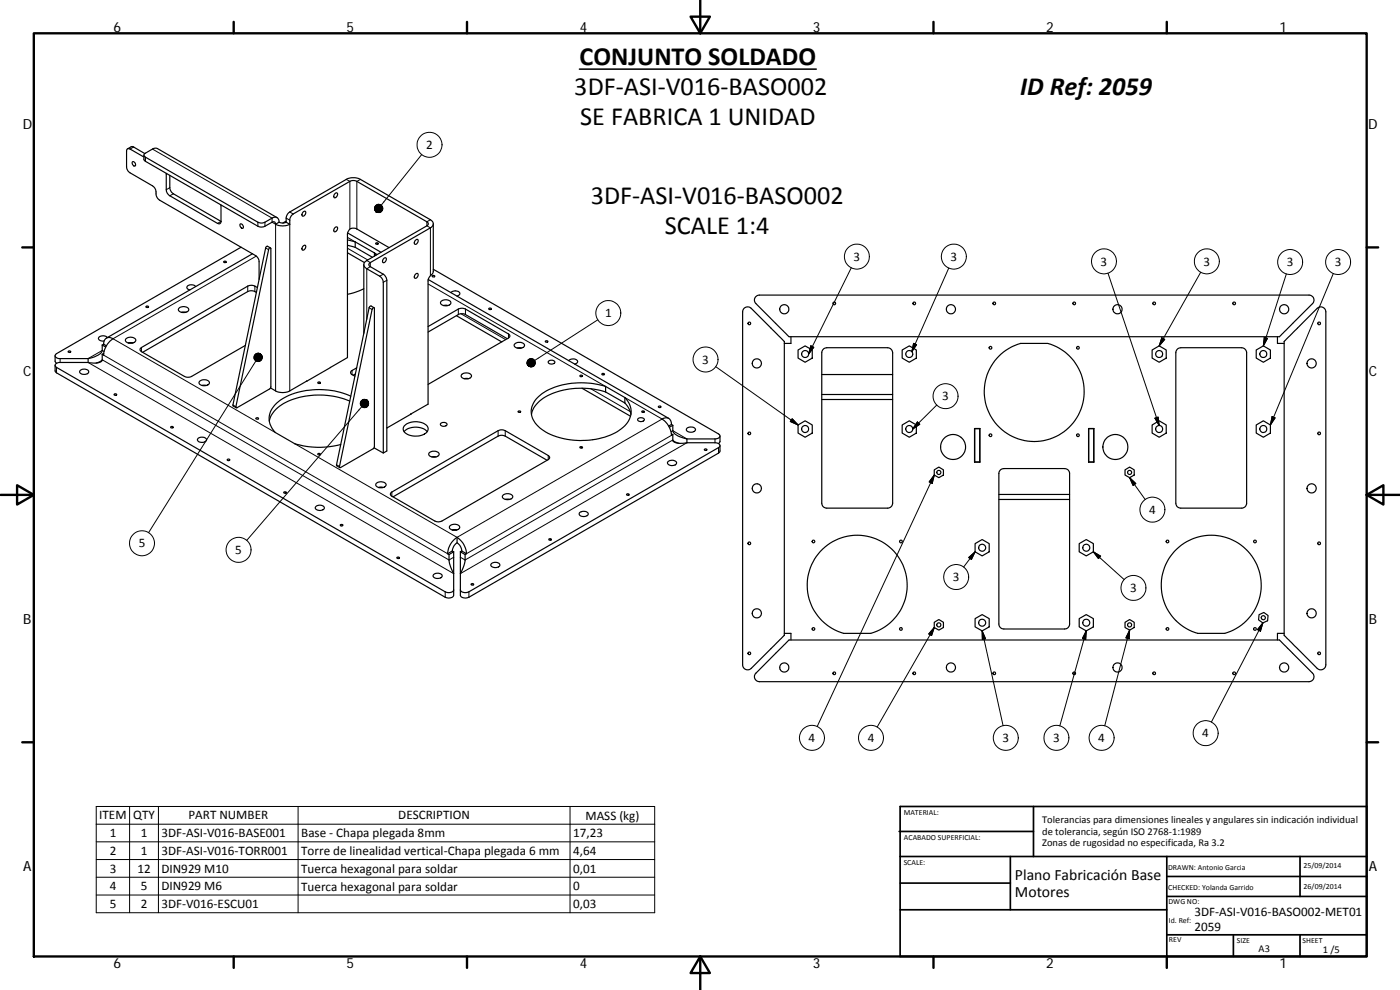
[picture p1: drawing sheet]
<svg xmlns="http://www.w3.org/2000/svg" width="420mm" height="297mm" viewBox="0 0 420 297" stroke-linecap="round" stroke-linejoin="round" font-family="sans-serif">
<g fill="none" stroke="#000" stroke-width=".36">
<path d="M38.3 44.7l1.4-.7 3.8 2.1M39.7 48.6a.76 .76 0 0 1 .9 .3 .76 .76 0 0 1-.2 .9 .92 .92 0 0 1-.7-1.2zM43.2 46.6v1.4l.5 .4 33.7 19.5a2.33 2.33 0 0 0 2.1 0l2.1-1.2a.64 .64 0 0 1 .8-.1 .64 .64 0 0 1 .3 .7M43.2 47.1l-4.2-2.4a.65 .65 0 0 0-.7 0 .65 .65 0 0 0-.3 .6v4.7a2.22 2.22 0 0 0 1 1.9l6.8 3.9a2.91 2.91 0 0 1 1.1 2.9l.4 .8 .6 .5 28.8 16.7a2.22 2.22 0 0 1 1.1 1.8v5.3M49.9 52v4.9a2.22 2.22 0 0 0 1.1 1.8l14.3 8.3a.64 .64 0 0 0 .7 .1 .64 .64 0 0 0 .3-.7M51 52.6v3.7a2.4 2.4 0 0 0 1 1.8l14.3 8.3M100.4 58.2a.52 .52 0 0 1 .9-.2 .52 .52 0 0 1-.2 .8 .56 .56 0 0 1-.8 .5 .56 .56 0 0 1 0-.9zM66.3 61.5v4.9M67.1 78.5h.1a.34 .34 0 0 1 .4-.2 .34 .34 0 0 1 .2 .4l-.6 .1zM72.1 67.2a.78 .78 0 0 1 .8 .4 .78 .78 0 0 1-.1 .9 .97 .97 0 0 1-.7-1.3zM72.4 74.2l-55.4 31.9a.77 .77 0 0 0-.4 .9 .77 .77 0 0 0 .9 .5l8.9 .1M75.8 76.1l-43.9 25.4"/>
<path d="M80.8 74.5l.3-.1 .2 .2v41.6l-.4 .5-9.9 5.7-.2-.4zM81.2 74.4l-1-.5-.5 .5-9.8 47.1 .1 .3 .9 .5M82.7 67.3a4.7 4.7 0 0 0 4.3 0M83.2 65.3l-35.9-20.7h-1.3l-2.3 1.4a.62 .62 0 0 0-.5 .6 .62 .62 0 0 0 .5 .6l33.7 19.5a2.33 2.33 0 0 0 2.1 0l2.1-1.3a1.27 1.27 0 0 1 1.5-.1 1.27 1.27 0 0 1 .6 1.4M83.7 66.7a2.38 2.38 0 0 0 2.2 0M83.7 66.7l-1 .6M85.9 66.7l1.1 .6M85.9 66.7v-1.3a2.31 2.31 0 0 1 1.1-1.8l16.9-9.8a4.7 4.7 0 0 1 4.3 0l21 12.1a1.29 1.29 0 0 1 .8 1.3 1.29 1.29 0 0 1-.8 1.2l-18.1 10.4a.64 .64 0 0 0-.4 .6 .64 .64 0 0 0 .4 .6l3.9 2.3a2.54 2.54 0 0 1 1.1 1.8v51.2l-1.1 .6-2.7-1.5M85.9 66.3l-1 .6M87 67.3v-1.2a2.44 2.44 0 0 1 1-1.9l17-9.8a2.29 2.29 0 0 1 2.1 0l21 12.1a.64 .64 0 0 1 .4 .7 .64 .64 0 0 1-.4 .6l-18 10.4a1.31 1.31 0 0 0-.9 1.2 1.31 1.31 0 0 0 .9 1.2l3.9 2.3a2.4 2.4 0 0 1 1 1.8v51.2M90.9 63.7a.48 .48 0 0 1 .7-.3 .48 .48 0 0 1 .1 .8 .57 .57 0 0 1-.4 .6 .57 .57 0 0 1-.7-.3zM91 73.8a.45 .45 0 0 1 .7-.1 .45 .45 0 0 1 0 .7 .62 .62 0 0 1-.4 .6 .62 .62 0 0 1-.7-.2l.1-.5z"/>
<path d="M100.4 68.4a.53 .53 0 0 1 .9-.2 .53 .53 0 0 1-.2 .9 .49 .49 0 0 1-.4 .4 .49 .49 0 0 1-.5-.4zM104.3 72l2.3 .6M104.3 73.6l2.3 .6M104.3 75.8l5.1 3M104.3 69.9l10.1 5.8M106.6 74.2l5.2 3M106.6 72.6v1.6M106.6 72.6l5.8 3.3M109.2 79.4v20.6M112.4 75.9l.5 .6M112.4 75.9v1M112.8 72.9a.35 .35 0 0 1 .4-.1 .35 .35 0 0 1 .2 .4 .35 .35 0 0 1-.4 .1 .35 .35 0 0 1-.2-.4z"/>
<path d="M115.1 77.7a.52 .52 0 0 1 .8-.3 .52 .52 0 0 1-.1 .9 .5 .5 0 0 1-.5 .5 .5 .5 0 0 1-.5-.4zM116.8 74.3l-9.7-5.6a1.79 1.79 0 0 0-1.9-.1 1.79 1.79 0 0 0-.9 1.7v37l-5.1 3M124.6 72.2a.52 .52 0 0 1 .9-.3 .52 .52 0 0 1-.2 .9 .56 .56 0 0 1-.8 .5 .56 .56 0 0 1 0-1zM130 67.2v14.2l-.3 .9-.8 .8-.4 1v37.2l-5.2 2.9M43.8 92v-.1a.34 .34 0 0 1 .5-.1 .34 .34 0 0 1 .2 .4h-.6zM53.6 92.6a1.91 1.91 0 0 1 3.1 .3 1.8 1.8 0 0 1-3.2 0zM54.5 93.7h1.1M58.7 86a1.65 1.65 0 0 0-2.6 .3l.2 .4 .7 .3M77 87.8a2.46 2.46 0 0 0-2.7-.3l-31.5 18.2M77.2 86.3a2.75 2.75 0 0 0-2.6-.6l-32.2 18.6a.67 .67 0 0 0-.4 .6 .67 .67 0 0 0 .4 .6l13 7.4a2.38 2.38 0 0 0 2.1 0l16.1-9.3M109.2 86.6l-2.3 1-2.6 .7M112 92.4h.4v41.7l-.4 .5-10 5.7-.1-.3 9.8-47.1z"/>
<path d="M112.3 92.3l-1-.5-.5 .6-9.8 47.2 1 .7M124.6 82.4a.52 .52 0 0 1 .9-.3 .52 .52 0 0 1-.2 .9 .55 .55 0 0 1-.8 .5 .55 .55 0 0 1 0-.9zM128.5 99.6l9.1-5.2a2.38 2.38 0 0 1 2.1 0l12.5 7.2M128.5 98l9.1-5.3a2.38 2.38 0 0 1 2.1 0l12.9 7.5a.64 .64 0 0 1 .4 .6 .64 .64 0 0 1-.4 .6l-24.1 13.9M128.5 83.9l72.2 41.6M129.8 82.7a.36 .36 0 0 1 .4-.1 .36 .36 0 0 1 .2 .4l-.6 .1zM130 80.8l85.6 49.4a.76 .76 0 0 1 .4 .9 .76 .76 0 0 1-.9 .5l-8.9 .1M132.5 90.3a1.93 1.93 0 0 1 2.8 .5 1.8 1.8 0 0 1-3.1 0zM133.1 91.7h1.3M135.3 87.8a1.68 1.68 0 0 1 2.7 .3l-.2 .4-.7 .3M137 94.7l13.6 7.9M146.7 92.5a.36 .36 0 0 1 .5-.1 .36 .36 0 0 1 .2 .4 .37 .37 0 0 1-.5 .1 .37 .37 0 0 1-.2-.4z"/>
<path d="M223.3 92.5a1.53 1.53 0 0 1 2.1 0l10 9.9v88.2l-10 10a1.51 1.51 0 0 1-1.6 .3 1.51 1.51 0 0 1-.9-1.4v-105.9zM226.9 89l1-.5h164.9a1.49 1.49 0 0 1 1.4 1 1.49 1.49 0 0 1-.3 1.6l-9.9 9.9h-147.2l-9.9-9.9a1.46 1.46 0 0 1 0-2.1zM388.2 99.6l7.1-7.1a1.52 1.52 0 0 1 1.7-.3 1.52 1.52 0 0 1 .9 1.4v105.9a1.52 1.52 0 0 1-.9 1.4 1.52 1.52 0 0 1-1.7-.3l-9.9-10v-88.2zM16.5 106.7l.1 1.8 .4 .5M20.5 105.4a.36 .36 0 0 1 .4-.1 .36 .36 0 0 1 .2 .4 .36 .36 0 0 1-.4 .1 .36 .36 0 0 1-.2-.4zM24 111.3a1.69 1.69 0 0 1 2.6 .2 1.49 1.49 0 0 1-1.4 .8 1.49 1.49 0 0 1-1.3-.9zM26.4 108.8h-8.4a.96 .96 0 0 0-1.1 .2 .96 .96 0 0 0-.1 1.1l116.8 67.5a1.8 1.8 0 0 0 2.6-.6v1.6a1.8 1.8 0 0 1-2.6 .6l-116.6-67.3-.4-.5-.1-1.8M26.4 107.6v1.2M30.4 108.3l.2-.2-1.8 .8M30.7 106.3v1.6a2.14 2.14 0 0 1-2.6 1l-1.7-.1M30.7 103.5v1.7a4.9 4.9 0 0 1-4.3 2.4M30.7 103.5l1 .6"/>
<path d="M31.1 103.3l.8 .5M31.1 103.3l-.4 .2M31.1 103.3a1.71 1.71 0 0 1 .8-1.9 1.71 1.71 0 0 1 2 .2 6.3 6.3 0 0 0-2.8 5l-.4-.3M31.1 106l-.4 .3M32.2 101.3a1.62 1.62 0 0 0-2.7 .3 1.47 1.47 0 0 0 1.8 .7M34.3 118.3a.34 .34 0 0 1 .4-.2 .34 .34 0 0 1 .2 .4 .34 .34 0 0 1-.4 .2 .34 .34 0 0 1-.2-.4zM37.9 101.6a1.96 1.96 0 0 1 2.9 .5 1.8 1.8 0 0 1-3.2 0zM38.5 102.9h1.4M60 114.3a1.74 1.74 0 0 1 2.8 .7 1.88 1.88 0 0 1-3.1-.2zM60.6 115.6h1.4M92.1 114.3v.1M92.1 114.3l-5.1 3a4.7 4.7 0 0 1-4.3 0l-1.5-.9"/>
<path d="M95.4 114.7a.35 .35 0 0 1 .5-.1 .35 .35 0 0 1 .1 .4 .36 .36 0 0 1-.4 .1 .36 .36 0 0 1-.2-.4zM99.2 110.3h.1M99.2 110.2l-7.2 4.1M105.3 118.9a23.2 23.2 0 0 0-21.2 1.2 6.1 6.1 0 0 0-2.6 8.2l1.2 1.5 5.7 3.3a24.8 24.8 0 0 0 13.9 .2M106.7 112.2l-.7 .4M107 110.4l-1.3 .8a.65 .65 0 0 0-.5 .6 .65 .65 0 0 0 .5 .6l.8 .5M138.5 112.4a1.92 1.92 0 0 1 3 .4 1.81 1.81 0 0 1-3.1 0zM139.3 113.6h1.3M154.6 103.1a1.91 1.91 0 0 1 2.8 .5 1.8 1.8 0 0 1-3.1 0zM155.2 104.4h1.3M163.7 102.3a.35 .35 0 0 1 .4-.1 .35 .35 0 0 1 .2 .4 .36 .36 0 0 1-.4 .1 .36 .36 0 0 1-.2-.4zM164.7 108.4a1.06 1.06 0 0 1 1.8 .4 1.23 1.23 0 0 1-2-.2z"/>
<path d="M170.7 108.2a1.65 1.65 0 0 1 2.7 .3l-.3 .4-.6 .3M174.1 112.7a.35 .35 0 0 1 .4-.2 .35 .35 0 0 1 .2 .4 .35 .35 0 0 1-.4 .2 .35 .35 0 0 1-.2-.4zM174.7 116.5l14.5 8.4M180.6 112.2l.1-.1a.34 .34 0 0 1 .4-.1 .34 .34 0 0 1 .2 .4l-.4 .1zM181.7 117.6a22.8 22.8 0 0 0-19.2 2.3 7.3 7.3 0 0 0-3 4.4M181.7 117.6l5.8 3.3M181.7 116v1.6M181.7 116l5.8 3.3M181.7 116a23.1 23.1 0 0 0-18.9 2 6.2 6.2 0 0 0-2.8 7.9 13.7 13.7 0 0 0 10.3 5.9 21.3 21.3 0 0 0 16.7-3.6 5.7 5.7 0 0 0 .5-8.9M187.5 119.3v1.6M237.4 101v2h-2M239.5 105l2.1-1.2 2.2 1.2v2.4l-2.2 1.3-2.1-1.3z"/>
<path d="M246.6 112.4h21.3M246.6 118.4h21.3M246.6 119.9h21.3M247.3 104.6l.8-.3h18.3a1.6 1.6 0 0 1 1.5 1.5v45.2a1.52 1.52 0 0 1-1.5 1.5h-18.3a1.48 1.48 0 0 1-1.5-1.5v-45.2zM270.8 105l2.1-1.2 2.1 1.2v2.4l-2.1 1.3-2.1-1.3zM345.8 105l2.1-1.2 2.1 1.2v2.4l-2.1 1.3-2.1-1.3zM353.3 104.8l1.1-.5h18.2a1.56 1.56 0 0 1 1.5 1.5v45.2a1.48 1.48 0 0 1-1.5 1.5h-18.2a1.45 1.45 0 0 1-1.5-1.5v-45.2zM377 105l2.1-1.2 2.2 1.2v2.4l-2.2 1.3-2.1-1.3zM383.4 101v2h2M51.3 128a.36 .36 0 0 1 .4-.1 .36 .36 0 0 1 .2 .4 .35 .35 0 0 1-.4 .2 .35 .35 0 0 1-.2-.5zM59.5 131.5a1.61 1.61 0 0 1 2.5 .6 1.7 1.7 0 0 1-2.8-.1zM68.2 137.8a.36 .36 0 0 1 .5-.1 .36 .36 0 0 1 .2 .5 .37 .37 0 0 1-.5 0 .37 .37 0 0 1-.2-.4z"/>
<path d="M76.9 125.4a.35 .35 0 0 1 .4-.1 .35 .35 0 0 1 .2 .4 .36 .36 0 0 1-.4 .1 .36 .36 0 0 1-.2-.4zM95.4 136.1a.35 .35 0 0 1 .5-.1 .35 .35 0 0 1 .1 .4 .36 .36 0 0 1-.4 .1 .36 .36 0 0 1-.2-.4zM105 120.3a23.2 23.2 0 0 0-21.1 1.6 7.6 7.6 0 0 0-3.1 4.5M116.3 128.3h.1M116.3 128.3l-.2 .1M121.3 129.5a5.1 5.1 0 0 1 6.9 0M121.3 127.8a5 5 0 0 1 7.1 .4 2.14 2.14 0 0 1-2.2 2.5 4.7 4.7 0 0 1-5.1-1.5l-.1-.6zM123.3 124.2h.1M123.3 124.2l-7.1 4.1M128.9 135.8a1.95 1.95 0 0 1 2.9 .5 1.8 1.8 0 0 1-3.1 0zM129.5 137.1h1.4M132.3 127a1.05 1.05 0 0 1 1.1-.3 1.05 1.05 0 0 1 .7 .8 1.09 1.09 0 0 1-1.1 .4 1.09 1.09 0 0 1-.8-.8z"/>
<path d="M155.5 123.5v-.1a.35 .35 0 0 1 .5-.1 .35 .35 0 0 1 .2 .4h-.6zM164.2 138.1l-12.6-7.2a2.38 2.38 0 0 0-2.1 0l-31.5 18.2M174.1 134.1a.36 .36 0 0 1 .4-.1 .36 .36 0 0 1 .2 .4h-.6zM187.5 120.9l1.1 1.4 .7 2M191.5 125.6a1.06 1.06 0 0 1 1.8 .5 1.19 1.19 0 0 1-1.9-.2zM192.6 123.4a.34 .34 0 0 1 .5-.1 .34 .34 0 0 1 .2 .4 .35 .35 0 0 1-.5 .1 .35 .35 0 0 1-.2-.4zM200.4 138.6a1.57 1.57 0 0 1 2.6 .4 1.57 1.57 0 0 1-2.7-.2zM201.5 130.2l.4 .2M201.5 127.4a1.72 1.72 0 0 0-.8-1.9 1.72 1.72 0 0 0-2 .2 6.4 6.4 0 0 1 2.8 4.9l.4-.2M201.5 127.4l.4 .2M201.5 127.4l-.8 .4M201.9 127.6l-1 .6"/>
<path d="M201.9 130.4v1.6a2.2 2.2 0 0 0 2.6 1l1.7-.2M201.9 127.6v1.6a5.2 5.2 0 0 0 4.3 2.5M202 132.2l1.8 .8M202 132.2l.2 .2M206.2 131.7v1.1M206.2 132.8h8.4a.96 .96 0 0 1 1.1 .2 .96 .96 0 0 1 .1 1.2l-75.1 43.4a1.83 1.83 0 0 1-2.5-.6v1.6a1.83 1.83 0 0 0 2.5 .6l74.9-43.2 .5-.7v-1.6M206.2 128.5a1.78 1.78 0 0 1 2.5 .3 1.56 1.56 0 0 1-2.7 .1zM211.4 134.8a.35 .35 0 0 1 .5-.1 .35 .35 0 0 1 .2 .4 .35 .35 0 0 1-.5 .1 .35 .35 0 0 1-.2-.4zM216.1 130.8v1.7l-.5 .6M239.5 127.5l2.1-1.2 2.2 1.2v2.4l-2.2 1.3-2.1-1.3zM270.8 127.5l2.1-1.2 2.1 1.2v2.4l-2.1 1.3-2.1-1.3zM292.5 128.6h1.6v10.1h-1.6z"/>
<path d="M292.5 138.6h1.5M292.5 128.6v10.1M294 128.6v10.1M326.7 128.6h1.6v10.1h-1.6zM326.7 128.6v10.1M326.7 138.6h1.5M345.8 127.5l2.1-1.2 2.1 1.2v2.4l-2.1 1.3-2.1-1.3zM377 127.5l2.1-1.2 2.2 1.2v2.4l-2.2 1.3-2.1-1.3zM85.2 147.6a.36 .36 0 0 1 .5-.1 .36 .36 0 0 1 .1 .5 .36 .36 0 0 1-.4 .1 .36 .36 0 0 1-.2-.5zM94.8 151.9a1.58 1.58 0 0 1 2.5 .6 1.55 1.55 0 0 1-2.7-.3zM102.2 157.4a.35 .35 0 0 1 .4-.1 .35 .35 0 0 1 .2 .4 .36 .36 0 0 1-.4 .1 .36 .36 0 0 1-.2-.4zM113 144.9a1.94 1.94 0 0 1 2.9 .6 1.81 1.81 0 0 1-3.1 0z"/>
<path d="M113.7 146.3h1.3M117.4 147.8l32.1-18.6a2.38 2.38 0 0 1 2.1 0l12.9 7.5a.66 .66 0 0 1 .5 .6 .66 .66 0 0 1-.5 .6l-31.9 18.4a2.33 2.33 0 0 1-2.1 0l-12.9-7.4-.5-.6zM135.1 157.7a1.96 1.96 0 0 1 2.9 .5 1.82 1.82 0 0 1-3.1 0zM135.8 159h1.3M151 148.5a1.93 1.93 0 0 1 2.9 .5 1.8 1.8 0 0 1-3.1 0zM151.6 149.8h1.4M174 153.8a1.59 1.59 0 0 1 2.5 .5 1.66 1.66 0 0 1-2.7-.1zM188.1 148.3a.35 .35 0 0 1 .4-.2 .35 .35 0 0 1 .2 .5 .36 .36 0 0 1-.4 0 .36 .36 0 0 1-.2-.3zM280.4 141l1.4-.9 1.3 .9v1.5l-1.3 .8-1.4-.8zM299.8 148.4h21.2M299.8 149.9h21.2M300.2 141l1.1-.4h18.2a1.48 1.48 0 0 1 1.5 1.5v45.1a1.48 1.48 0 0 1-1.5 1.5h-18.2a1.48 1.48 0 0 1-1.5-1.5v-45.1z"/>
<path d="M337.6 141l1.4-.9 1.4 .9v1.5l-1.4 .8-1.4-.8zM119.2 167.2a.35 .35 0 0 1 .4-.1 .35 .35 0 0 1 .2 .4 .35 .35 0 0 1-.5 .1 .35 .35 0 0 1-.1-.4zM130.2 172.3a1.6 1.6 0 0 1 2.5 .6 1.67 1.67 0 0 1-2.7-.1zM134.3 166.1l.5 .3M134.8 166.4v1.6a10.4 10.4 0 0 0 1.4 4.1M135.8 165.3l-1.5 .8M135.8 165.3l.4 .3M136.2 172.1v4.9M136.2 165.6v6.5M136.2 165.6l-1.4 .8M137.2 162.9a3.1 3.1 0 0 0-1.4 2.4M137.2 161.2a6.1 6.1 0 0 1 2.8 4.9"/>
<path d="M137.2 162.9a2.97 2.97 0 0 1 1.4 2.4M137.2 161.2a6.2 6.2 0 0 0-2.9 4.9M137.2 161.2v1.7M138.2 165.6l1.4 .8M138.2 172.1v4.9M138.2 165.6v6.5M138.6 165.3l1.4 .8M138.6 165.3l-.4 .3M139.6 166.4l-.1 2.4-1.3 3.3M140 166.1l-.4 .3M141.4 175.3v-.1a.34 .34 0 0 1 .5-.1 .34 .34 0 0 1 .2 .4l-.5 .1zM147.5 169.1a1.58 1.58 0 0 1 2.5 .5 1.55 1.55 0 0 1-2.7-.2z"/>
<path d="M164.8 161.7a.36 .36 0 0 1 .4-.1 .36 .36 0 0 1 .2 .4 .36 .36 0 0 1-.5 .1 .36 .36 0 0 1-.1-.4zM292.6 163.1l2.2-1.2 2.1 1.2v2.5l-2.1 1.2-2.2-1.2zM323.9 163.1l2.1-1.2 2.1 1.2v2.5l-2.1 1.2-2.1-1.2zM232.8 196l4-4h147.2l9.9 10a1.49 1.49 0 0 1 .3 1.6 1.49 1.49 0 0 1-1.4 .9h-164.9a1.49 1.49 0 0 1-1.4-.9 1.49 1.49 0 0 1 .4-1.6zM235.4 190h2v2M280.4 186.7l1.4-.8 1.3 .8v1.6l-1.3 .8-1.4-.8zM292.6 185.6l2.2-1.2 2.1 1.2v2.5l-2.1 1.2-2.2-1.2zM323.9 185.6l2.1-1.2 2.1 1.2v2.5l-2.1 1.2-2.1-1.2zM337.6 186.7l1.4-.8 1.4 .8v1.6l-1.4 .8-1.4-.8zM377.9 184.4l1.4-.6 1.3 .9-.2 1.5-1.4 .7-1.3-.9zM385.4 190h-2v2"/>
<circle cx="224.9" cy="97" r=".4"/>
<circle cx="235.4" cy="92.8" r="1.37"/>
<circle cx="250.4" cy="91" r=".4"/>
<circle cx="274.4" cy="91" r=".4"/>
<circle cx="285.4" cy="92.8" r="1.37"/>
<circle cx="298.4" cy="91" r=".4"/>
<circle cx="322.4" cy="91" r=".4"/>
<circle cx="335.4" cy="92.8" r="1.38"/>
<circle cx="346.4" cy="91" r=".4"/>
<circle cx="370.4" cy="91" r=".4"/>
<circle cx="385.4" cy="92.8" r="1.39"/>
<circle cx="395.9" cy="97" r=".4"/>
<circle cx="227.1" cy="109" r="1.38"/>
<circle cx="241.6" cy="106.2" r="1.05"/>
<circle cx="272.9" cy="106.2" r="1.05"/>
<circle cx="297.3" cy="104.3" r=".41"/>
<circle cx="310.4" cy="117.5" r="15"/>
<circle cx="323.5" cy="104.3" r=".4"/>
<circle cx="347.9" cy="106.2" r="1.05"/>
<circle cx="379.1" cy="106.2" r="1.05"/>
<circle cx="393.6" cy="109" r="1.37"/>
<circle cx="197.9" cy="122.1" r=".33"/>
<circle cx="224.9" cy="130" r=".4"/>
<circle cx="241.6" cy="128.7" r="1.05"/>
<circle cx="272.9" cy="128.7" r="1.05"/>
<circle cx="286" cy="134.1" r="3.7"/>
<circle cx="297.3" cy="130.6" r=".41"/>
<circle cx="323.5" cy="130.6" r=".4"/>
<circle cx="334.7" cy="134.1" r="3.7"/>
<circle cx="347.9" cy="128.7" r="1.06"/>
<circle cx="379.1" cy="128.7" r="1.05"/>
<circle cx="395.9" cy="130" r=".4"/>
<circle cx="227.1" cy="146.5" r="1.38"/>
<circle cx="281.8" cy="141.7" r=".61"/>
<circle cx="339" cy="141.7" r=".61"/>
<circle cx="393.6" cy="146.5" r="1.37"/>
<circle cx="224.9" cy="163" r=".41"/>
<circle cx="244.1" cy="162.5" r=".4"/>
<circle cx="257.2" cy="175.6" r="15"/>
<circle cx="270.4" cy="162.5" r=".4"/>
<circle cx="294.8" cy="164.3" r="1.03"/>
<circle cx="326" cy="164.3" r="1.05"/>
<circle cx="350.4" cy="162.5" r=".4"/>
<circle cx="363.5" cy="175.6" r="15"/>
<circle cx="376.6" cy="162.5" r=".4"/>
<circle cx="395.9" cy="163" r=".41"/>
<circle cx="224.9" cy="196" r=".41"/>
<circle cx="227.1" cy="184" r="1.38"/>
<circle cx="244.1" cy="188.7" r=".4"/>
<circle cx="270.4" cy="188.7" r=".4"/>
<circle cx="281.8" cy="187.5" r=".62"/>
<circle cx="294.8" cy="186.8" r="1.03"/>
<circle cx="326" cy="186.8" r="1.05"/>
<circle cx="339" cy="187.5" r=".62"/>
<circle cx="350.4" cy="188.7" r=".4"/>
<circle cx="376.6" cy="188.7" r=".4"/>
<circle cx="379.1" cy="185.3" r=".61"/>
<circle cx="393.6" cy="184" r="1.37"/>
<circle cx="395.9" cy="196" r=".41"/>
<circle cx="235.4" cy="200.3" r="1.37"/>
<circle cx="250.4" cy="202" r=".4"/>
<circle cx="274.4" cy="202" r=".4"/>
<circle cx="285.4" cy="200.3" r="1.37"/>
<circle cx="298.4" cy="202" r=".4"/>
<circle cx="322.4" cy="202" r=".41"/>
<circle cx="335.4" cy="200.3" r="1.38"/>
<circle cx="346.4" cy="202" r=".41"/>
<circle cx="370.4" cy="202" r=".41"/>
<circle cx="385.4" cy="200.3" r="1.39"/>
</g>
<g fill="none" stroke="#000" stroke-width=".3">
<path d="M40.1 44.1l-1.1 .6M43.7 47.2v1.2M45.8 44.7l35.8 20.7v1.3l1.1 .6v50M50.1 52.1l-.2 .1M51 56.3l-1.1 .6M52 58.1l-1 .6M103.9 53.8l1.1 .6v14.4M108.2 53.8l-1.1 .6v14.3M126.6 46.4l-12.2 15.2M66.3 66.4l-1 .6M76.9 76.8l-43 24.8 48.8 28.2M77.4 66.7v1.2"/>
<path d="M79.5 66.7v1.2M79.7 74.4l.9 .5M85.9 65.4l1.1 .7M87 67.3v50M87 63.6l1 .6M104.3 71.2l2.3 1.4M104.3 74.5l6.1 3.5M110.1 78.2l1 .6v1.2l-1 .6v15.2M112.4 75.9l.8 .5M129.2 65.9l-1.1 .6v1.3l1.1 .6v14.3M74.3 85.9v1.6M76.5 85.9v1.6"/>
<path d="M110.8 92.4l.9 .5M115 82.3l-1 .6M116.1 84.1l-1.1 .6M128.5 85.2l53.2 30.8M133.9 91.6l.2 .1M137.6 92.7v1.7M138.3 94.1l13.5 7.8M139.7 92.7v1.7M179.4 95.9l-18.9 12.2M255.5 80.3l-12.8 25.9M284.7 80.4l-11 25.1M332.5 82l15.4 45.7"/>
<path d="M360.4 81.7l-12.5 22.1M386 82.2l-6.9 21.6M400.1 82.1l-18.8 45.4M17 110.2v1.7M18 107.6v1.2M26.4 108.8l109.8 63.3M30.7 107.9l104.1 60.1 1.4-.8M31.1 106.6l103.2 59.5M31.2 105.5l-.5-.3-4.3 2.4M42.4 104.3v1.2M76.8 108.3l-32.2 51.5M105.7 111.2v1.2"/>
<path d="M152.6 100.2v1.2M156 104.3l.2 .2M177.3 116.6l11.8 6.9M187.5 119.3l11.2 6.4-61.5 35.5-48.8-28.1M214.8 110l24.7 17.5M243.3 103.8l.9 .4-1.5 2zM274.2 103l.9 .4-1.4 2.1zM348.7 101.3l.9 .5-1.7 2zM379.4 101.2l1 .3-1.3 2.3zM69.9 121.5l.9 .5M101 139.4l.9 .6M108.6 122l-34.5 40.1"/>
<path d="M149.5 129.2v1.7M151.6 129.2v1.7M164.5 136.7v1.2M201.4 129.6l.5-.4 4.3 2.5M201.5 130.6l-61.5 35.5M201.9 132l-62.3 36-1.4-.8M206.2 132.8l-68 39.3M214.6 131.7v1.1M215.6 134.3v1.7M237.8 125.6l1.7 1.9-2.3-1zM275.3 126.6l.7 .7-2.1 1.4zM281.1 121.5l-7.2 7.2"/>
<path d="M346.6 125.5l1-.4 .3 2.6zM381.8 125l.9 .4-1.4 2.1zM117.6 147.6v1.3M280.4 142.5l-.6 2.5-.9-.4zM280.4 142.5l-35.2 75.5M339 143.3l4.7 6.6M339 143.3l1.9 1.8-.8 .6zM133.6 177.6v1.6M140.7 177.6v1.6M290.7 167.3l1.9-1.7-1.1 2.3zM292.6 165.6l-3.4 4.5M328.1 165.6l9.3 8.3"/>
<path d="M328.1 165.6l2.2 1.3-.6 .7zM280.4 188.3l-17.1 29.8M280.4 188.3l-.8 2.4-.9-.5zM294.8 189.3l6.2 28.4M294.8 189.3l1 2.3-1 .2zM326 189.3l-.2 2.5-.9-.2zM326 189.3l-7.9 28.5M339 189.1l-7.5 28.7M339 189.1l-.1 2.5-1-.2zM379 186.9l-15.5 29.8M379 186.9l-.7 2.5-.9-.5zM28.9 242h167.6v31.9h-167.6z"/>
<path d="M28.9 247.3h167.6M28.9 252.6h167.6M28.9 257.9h167.6M38.9 242v31.9M47.6 242v31.9M89.5 242v31.9M171.1 242v31.9M28.9 263.2h167.6M28.9 268.5h167.6"/>
<circle cx="128.9" cy="43.4" r="3.8"/>
<circle cx="257.2" cy="77" r="3.7"/>
<circle cx="286.3" cy="77" r="3.8"/>
<circle cx="331.3" cy="78.4" r="3.7"/>
<circle cx="362.2" cy="78.4" r="3.7"/>
<circle cx="387.2" cy="78.6" r="3.8"/>
<circle cx="401.6" cy="78.6" r="3.7"/>
<circle cx="182.6" cy="93.9" r="3.7"/>
<circle cx="211.7" cy="107.8" r="3.7"/>
<circle cx="283.8" cy="118.9" r="3.8"/>
<circle cx="345.9" cy="152.9" r="3.7"/>
<circle cx="42.6" cy="163" r="3.8"/>
<circle cx="71.6" cy="165" r="3.7"/>
<circle cx="287" cy="173.1" r="3.8"/>
<circle cx="340.2" cy="176.4" r="3.7"/>
<circle cx="361.8" cy="220" r="3.8"/>
<circle cx="243.7" cy="221.4" r="3.8"/>
<circle cx="261.4" cy="221.4" r="3.7"/>
<circle cx="301.9" cy="221.4" r="3.8"/>
<circle cx="317" cy="221.4" r="3.8"/>
<circle cx="330.6" cy="221.4" r="3.8"/>
</g>
<g fill="none" stroke="#000" stroke-width=".71">
<path d="M10.1 10h400.1v277h-400.1zM70.1 6.6v3.4M140.2 6.6v3.4M207.3 5h5.8l-2.9 5zM210.2 0v10M280.2 6.6v3.4M350.2 6.6v3.4M6.7 74.2h3.4M410.2 74.2h3.4M.2 148.5h9.9M5.1 145.6l5 2.9-5 2.9zM410.2 148.5l5-2.9v5.8z"/>
<path d="M410.2 148.5h9.9M6.7 222.7h3.4M410.2 222.7h3.4M70.1 287v3.4M140.2 287v3.4M210.2 287l2.9 5h-5.8zM210.2 287v10M280.2 287v3.4M350.2 287v3.4"/>
</g>
<g fill="none" stroke="#000" stroke-width=".51">
<path d="M269.8 249.5h40.4M270.1 257h140.1M270.1 242h140.1v45h-140.1zM303.2 257v16M310.2 242v15M350.2 257v30M390.2 257v12M270.1 273h80.1M270.1 265h33.1M350.2 269h60M350.2 263h60M350.2 280.5h60"/>
<path d="M370.2 280.5v6.5M390.2 280.5v6.5"/>
</g>
<path d="M173.9 20.7h71.1" fill="none" stroke="#000" stroke-width=".46"/>
<g fill="#000" stroke="#000" stroke-width=".3">
<path d="M112.9 63.5l.4 .3zM112.9 63.5l.7 .3zM112.9 63.5l1 .3zM112.9 63.5l1.2 .2zM112.9 63.5h1.5zM112.9 63.5l1.7-.1-.2 .1zM112.9 63.5l1.8-.4-.1 .3zM112.9 63.5l1.9-.6-.1 .2zM112.9 63.5l2-.9-.1 .3zM112.9 63.5l2-1.1v.2zM112.9 63.5l1.9-1.4 .1 .3zM112.9 63.5l1.8-1.6 .1 .2z"/>
<path d="M114.5 61.6l.2 .3-1.8 1.6zM114.3 61.5l.2 .1-1.6 1.9zM114.1 61.4l.2 .1-1.4 2zM113.8 61.3l.3 .1-1.2 2.1zM113.5 61.3h.3l-.9 2.2zM113.3 61.3h.2l-.6 2.2zM113 61.5l.3-.2-.4 2.2zM112.8 61.6l.2-.1-.1 2zM112.8 61.6l.1 1.9-.3-1.7zM112.6 61.8l.3 1.7-.4-1.5zM112.5 62l.4 1.5zM112.4 62.3l.5 1.2z"/>
<path d="M112.4 62.6l.5 .9zM112.4 62.8l.5 .7zM112.5 63.1l.4 .4zM112.7 63.3l.2 .2zM77.6 106l.5 .2zM77.4 106l.7 .2zM77.1 106l1 .2zM76.8 106.2h1.3zM76.6 106.3l1.5-.1zM76.6 106.3l1.5-.1-1.7 .3zM76.4 106.5l1.7-.3-1.8 .5zM76.3 106.7l1.8-.5-1.9 .8z"/>
<path d="M76.2 107l1.9-.8-1.9 1.1zM76.2 107.3l1.9-1.1-1.9 1.4zM76.2 107.6l1.9-1.4-1.8 1.6zM76.3 107.8l1.8-1.6-1.6 1.8zM78.1 106.2l-1.4 2-.2-.2zM78.1 106.2l-1.2 2.2-.2-.2zM78.1 106.2l-.9 2.3-.3-.1zM78.1 106.2l-.7 2.3h-.2zM78.1 106.2l-.4 2.3h-.3zM78.1 106.2l-.1 2.2-.3 .1zM78.1 106.2l.1 2-.2 .2zM78.1 106.2l.3 1.9-.2 .1z"/>
<path d="M78.1 106.2l.4 1.6-.1 .3zM78.1 106.2l.5 1.4-.1 .2zM78.1 106.2l.5 1.4zM78.1 106.2l.6 1.1zM78.1 106.2l.6 .9zM78.1 106.2l.5 .6zM78.1 106.2l.4 .4zM78.1 106.2l.2 .1zM158.4 109.5l.3 .4zM158.4 109.5l.6 .5zM158.4 109.5l.8 .6zM158.4 109.5l1.1 .6z"/>
<path d="M158.4 109.5l1.4 .5zM158.4 109.5l1.6 .4-.2 .1zM158.4 109.5l1.9 .3-.3 .1zM158.4 109.5l2 .1-.1 .2zM158.4 109.5l2.2-.2-.2 .3zM158.4 109.5l2.2-.4v.2zM158.4 109.5l2.3-.7-.1 .3zM158.4 109.5l2.2-1 .1 .3zM158.4 109.5l2.1-1.2 .1 .2zM158.4 109.5l2-1.4 .1 .2zM158.4 109.5l1.8-1.6 .2 .2zM160 107.7l.2 .2-1.8 1.6z"/>
<path d="M159.7 107.6l.3 .1-1.6 1.8zM159.5 107.6h.2l-1.3 1.9zM159.2 107.6h.3l-1.1 1.9zM158.9 107.7l.3-.1-.8 1.9zM158.7 107.8l.2-.1-.5 1.8zM158.5 108l.2-.2-.3 1.7zM158.5 108l-.1 1.5zM158.3 108.2l.1 1.3zM158.2 108.5l.2 1zM158.2 108.7l.2 .8zM158.2 109l.2 .5zM158.2 109.3l.2 .2z"/>
<path d="M243.3 103.8l.9 .4-1.5 2zM274.2 103l.9 .4-1.4 2.1zM348.7 101.3l.9 .5-1.7 2zM379.4 101.2l1 .3-1.3 2.3zM109.7 119.9l.5 .2zM109.5 119.8l.7 .3zM109.2 119.8l1 .3zM108.9 119.9l1.3 .2zM108.7 120l1.5 .1zM108.5 120.2l.2-.2 1.5 .1zM108.5 120.2l1.7-.1-1.9 .3zM108.3 120.4l1.9-.3-2 .6z"/>
<path d="M108.2 120.7l2-.6-2.1 .8zM108.1 120.9l2.1-.8-2.1 1.1zM108.1 121.2l2.1-1.1-2 1.4zM108.2 121.5l2-1.4-1.9 1.6zM108.3 121.7l1.9-1.6-1.7 1.8zM110.2 120.1l-1.5 2-.2-.2zM110.2 120.1l-1.3 2.1-.2-.1zM110.2 120.1l-1 2.2-.3-.1zM110.2 120.1l-.8 2.2h-.2zM110.2 120.1l-.5 2.2h-.3zM110.2 120.1l-.2 2.1-.3 .1zM110.2 120.1v1.9l-.2 .2z"/>
<path d="M110.2 120.1l.2 1.7-.2 .2zM110.2 120.1l.3 1.5-.1 .2zM110.2 120.1l.3 1.5zM110.2 120.1l.4 1.2zM110.2 120.1l.4 1zM110.2 120.1l.4 .7zM110.2 120.1l.3 .5zM110.2 120.1l.2 .2zM237.8 125.6l1.7 1.9-2.3-1zM275.3 126.6l.7 .7-2.1 1.4zM346.6 125.5l1-.4 .3 2.6zM381.8 125l.9 .4-1.4 2.1z"/>
<path d="M280.4 142.5l-.6 2.5-.9-.4zM339 143.3l1.9 1.8-.8 .6zM290.7 167.3l1.9-1.7-1.1 2.3zM328.1 165.6l2.2 1.3-.6 .7zM280.4 188.3l-.8 2.4-.9-.5zM294.8 189.3l1 2.3-1 .2zM326 189.3l-.2 2.5-.9-.2zM339 189.1l-.1 2.5-1-.2zM379 186.9l-.7 2.5-.9-.5z"/>
</g>
<g font-size="7.9">
<text x="173.9" y="19.6">CONJUNTO SOLDADO</text>
<text x="172.3" y="28.6">3DF‐ASI‐V016‐BASO002</text>
<text x="306.2" y="28.4">ID Ref: 2059</text>
<text x="174.1" y="37.6">SE FABRICA 1 UNIDAD</text>
<text x="177.3" y="61.2">3DF‐ASI‐V016‐BASO002</text>
<text x="199.5" y="70.2">SCALE 1:4</text>
</g>
<g font-size="4.7">
<text x="304.6" y="263.9">Plano Fabricación Base</text>
<text x="304.6" y="269.3">Motores</text>
</g>
<g font-size="4.2">
<text x="34" y="9.6">6</text>
<text x="104" y="9.6">5</text>
<text x="174" y="9.6">4</text>
<text x="244" y="9.6">3</text>
<text x="314" y="9.6">2</text>
<text x="384" y="9.6">1</text>
<text x="6.8" y="38.7">D</text>
<text x="410.6" y="38.7">D</text>
<text x="7" y="112.9">C</text>
<text x="410.8" y="112.9">C</text>
<text x="7" y="187.1">B</text>
<text x="410.8" y="187.1">B</text>
<text x="7" y="261.3">A</text>
<text x="410.8" y="261.3">A</text>
<text x="34" y="290.4">6</text>
<text x="104" y="290.4">5</text>
<text x="174" y="290.4">4</text>
<text x="244" y="290.4">3</text>
<text x="314" y="290.4">2</text>
<text x="384" y="290.4">1</text>
</g>
<g font-size="3.9">
<text x="127.9" y="44.7">2</text>
<text x="256.1" y="78.3">3</text>
<text x="285.2" y="78.3">3</text>
<text x="330.3" y="79.7">3</text>
<text x="361.2" y="79.7">3</text>
<text x="386.2" y="79.9">3</text>
<text x="400.6" y="79.9">3</text>
<text x="181.6" y="95.2">1</text>
<text x="210.7" y="109.1">3</text>
<text x="282.8" y="120.1">3</text>
<text x="344.9" y="154.1">4</text>
<text x="41.6" y="164.2">5</text>
<text x="70.6" y="166.2">5</text>
<text x="286" y="174.4">3</text>
<text x="339.2" y="177.6">3</text>
<text x="360.8" y="221.2">4</text>
<text x="242.7" y="222.6">4</text>
<text x="260.4" y="222.6">4</text>
<text x="300.8" y="222.7">3</text>
<text x="316" y="222.7">3</text>
<text x="329.6" y="222.6">4</text>
<text x="29.8" y="245.9">ITEM</text>
<text x="40" y="245.9">QTY</text>
<text x="56.6" y="245.9">PART NUMBER</text>
<text x="119.5" y="245.9">DESCRIPTION</text>
<text x="175.7" y="246">MASS (kg)</text>
<text x="32.9" y="251.2">1</text>
<text x="42.3" y="251.2">1</text>
<text x="48.5" y="251.2">3DF‐ASI‐V016‐BASE001</text>
<text x="90.4" y="251.3">Base ‐ Chapa plegada 8mm</text>
<text x="172" y="251.2">17,23</text>
<text x="32.9" y="256.5">2</text>
<text x="42.3" y="256.5">1</text>
<text x="48.5" y="256.5">3DF‐ASI‐V016‐TORR001</text>
<text x="90.4" y="256.6">Torre de linealidad vertical‐Chapa plegada 6 mm</text>
<text x="172" y="256.5">4,64</text>
<text x="32.9" y="261.8">3</text>
<text x="41.2" y="261.8">12</text>
<text x="48.5" y="261.8">DIN929 M10</text>
<text x="90.4" y="261.9">Tuerca hexagonal para soldar</text>
<text x="172" y="261.8">0,01</text>
<text x="32.9" y="267.1">4</text>
<text x="42.3" y="267.1">5</text>
<text x="48.5" y="267.1">DIN929 M6</text>
<text x="90.4" y="267.2">Tuerca hexagonal para soldar</text>
<text x="172" y="267.1">0</text>
<text x="32.9" y="272.4">5</text>
<text x="42.3" y="272.4">2</text>
<text x="48.5" y="272.4">3DF‐V016‐ESCU01</text>
<text x="172" y="272.4">0,03</text>
<text x="358.5" y="274.9">3DF‐ASI‐V016‐BASO002‐MET01</text>
<text x="358.5" y="279.4">2059</text>
</g>
<g font-size="3.1">
<text x="312.8" y="246.8">Tolerancias para dimensiones lineales y angulares sin indicación individual</text>
<text x="312.8" y="250.4">de tolerancia, según ISO 2768‐1:1989</text>
<text x="312.8" y="254">Zonas de rugosidad no especificada, Ra 3.2</text>
<text x="377.7" y="285.6">A3</text>
<text x="397" y="285.9">1 /5</text>
</g>
<g font-size="2.4">
<text x="271.2" y="244.4">MATERIAL:</text>
<text x="271.3" y="251.9">ACABADO SUPERFICIAL:</text>
<text x="271.2" y="259.7">SCALE:</text>
<text x="350.6" y="260.9">DRAWN: Antonio Garcia</text>
<text x="391.2" y="260.6">25/09/2014</text>
<text x="350.6" y="267">CHECKED: Yolanda Garrido</text>
<text x="391.2" y="266.6">26/09/2014</text>
<text x="350.7" y="271.4">DWG NO:</text>
<text x="350.8" y="276.8">Id. Ref:</text>
<text x="350.8" y="282.8">REV</text>
<text x="371.2" y="282.9">SIZE</text>
<text x="390.9" y="282.9">SHEET</text>
</g>
</svg>
